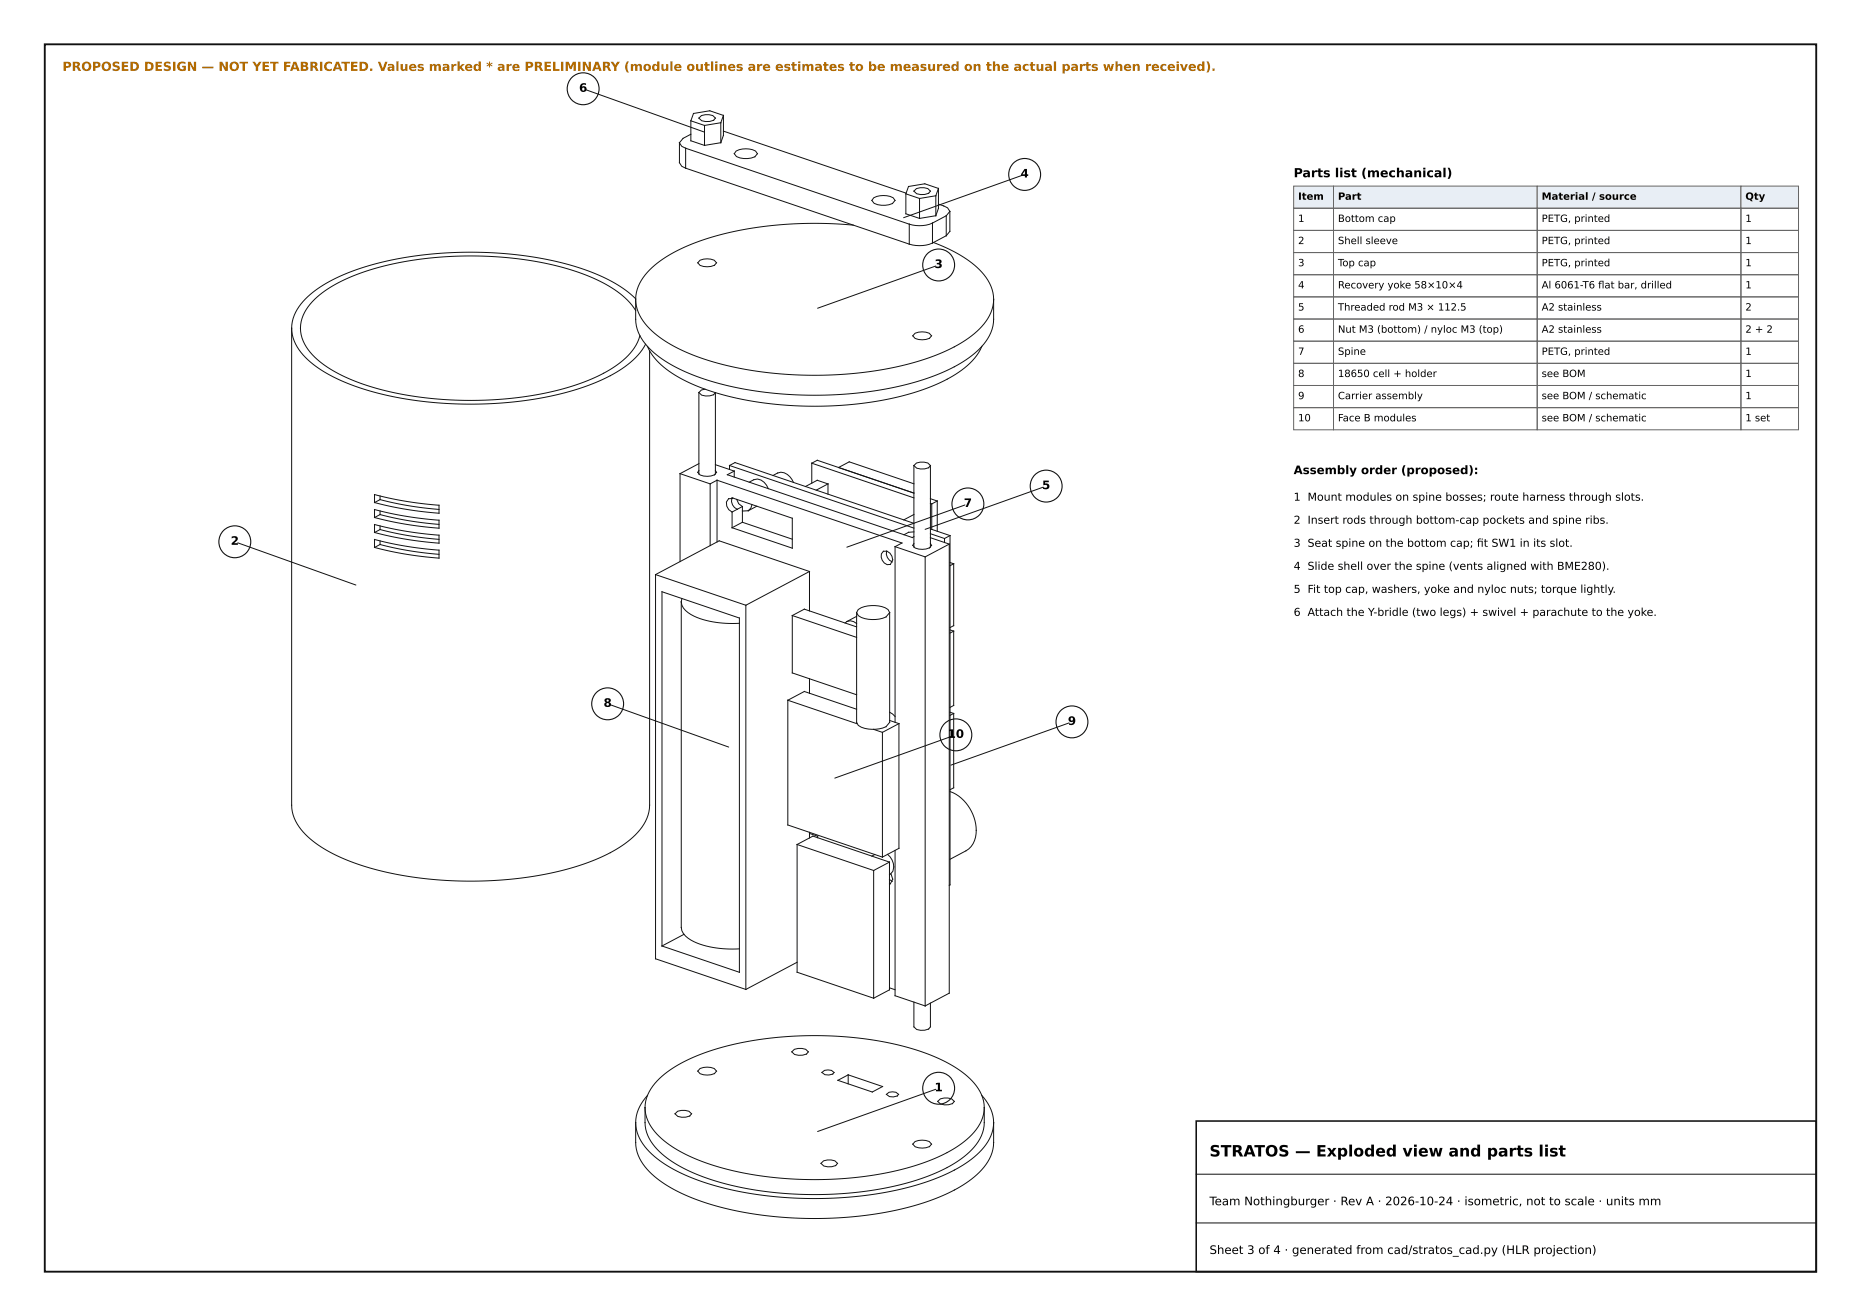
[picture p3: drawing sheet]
<svg xmlns="http://www.w3.org/2000/svg" width="420mm" height="297mm" viewBox="0 0 420 297" stroke-linecap="round" stroke-linejoin="round" font-family="sans-serif">
<path d="M10.1 10h399.9v276.9h-399.9z" fill="none" stroke="#111" stroke-width=".42"/>
<path d="M270 252.9h140v34h-140z" fill="none" stroke="#111" stroke-width=".35"/>
<g fill="#fff" stroke="#111" stroke-width=".25">
<circle cx="211.9" cy="245.5" r="3.6"/>
<circle cx="53" cy="122.2" r="3.6"/>
<circle cx="211.9" cy="59.8" r="3.6"/>
<circle cx="231.3" cy="39.4" r="3.6"/>
<circle cx="236.2" cy="109.7" r="3.6"/>
<circle cx="131.6" cy="20" r="3.6"/>
<circle cx="218.5" cy="113.7" r="3.6"/>
<circle cx="137.2" cy="158.8" r="3.6"/>
<circle cx="242" cy="162.9" r="3.6"/>
<circle cx="215.8" cy="165.8" r="3.6"/>
</g>
<g fill="#e8eef5" stroke="#666" stroke-width=".23">
<path d="M292 42h9v5h-9z"/>
<path d="M301 42h46v5h-46z"/>
<path d="M347 42h46v5h-46z"/>
<path d="M393 42h13v5h-13z"/>
</g>
<g fill="none" stroke="#666" stroke-width=".23">
<path d="M292 47h9v5h-9zM292 52h9v5h-9zM292 57h9v5h-9zM301 47h46v5h-46zM301 52h46v5h-46zM301 57h46v5h-46zM347 47h46v5h-46zM347 52h46v5h-46zM347 57h46v5h-46zM393 47h13v5h-13zM393 52h13v5h-13zM393 57h13v5h-13z"/>
<path d="M292 62h9v5h-9zM292 67h9v5h-9zM292 72h9v5h-9zM292 77h9v5h-9zM301 62h46v5h-46zM301 67h46v5h-46zM301 72h46v5h-46zM301 77h46v5h-46zM347 62h46v5h-46zM347 67h46v5h-46zM347 72h46v5h-46zM347 77h46v5h-46z"/>
<path d="M393 62h13v5h-13zM393 67h13v5h-13zM393 72h13v5h-13zM393 77h13v5h-13zM292 82h9v5h-9zM292 87h9v5h-9zM292 92h9v5h-9zM301 82h46v5h-46zM301 87h46v5h-46zM301 92h46v5h-46zM347 82h46v5h-46zM347 87h46v5h-46z"/>
<path d="M347 92h46v5h-46zM393 82h13v5h-13zM393 87h13v5h-13zM393 92h13v5h-13z"/>
</g>
<g fill="none" stroke="#111" stroke-width=".23">
<path d="M132.3 20.3l26.7 9.5M153.4 32.2l.5 .8 .9 .4M153.4 32.2v4.5l.5 .8 .9 .4M154.8 33.4l50.5 17.2M154.8 37.9l50.5 17.2M154.8 33.4v4.5M156 30.3l-1.8 .9-.8 1M156 27.3v4.5l3 1M156 27.3l3 1M157.8 26.6a2.56 2.56 0 0 1 3.7 0l-.4 .5a2.86 2.86 0 0 1-3.3-.5zM159 28.3v4.5M162.7 27.7v4.5"/>
<path d="M162.7 32.2l-3.7 .6M162.7 27.7l-3.7 .6M163.3 29.6l41.3 14M163.3 26v4.5l-.6 1.7M163.3 26l-.6 1.7M163.3 26l-3.1-1-3.6 .6-.6 1.7M166.2 34.1a5 5 0 0 1 4.4 0l.4 .6-.6 .7a5.1 5.1 0 0 1-4.1-.1l-.5-.6zM230.7 39.6l-26.7 9.5M158 58.7a4.3 4.3 0 0 1 3.2 0l.5 .6-.4 .6a4.2 4.2 0 0 1-3.3 0l-.5-.6zM192.6 50.8a84.1 84.1 0 0 0-35.7 4 27.1 27.1 0 0 0-11.3 7.2 8.9 8.9 0 0 0-2.1 5.5M197.2 44.6a5 5 0 0 1 4.4 0l.4 .6-.5 .7a5.1 5.1 0 0 1-4.2 0l-.5-.7zM204.5 43.7v4.5l3.1 1.1"/>
<path d="M204.5 43.7l3.1 1.1M205.3 50.6v4.5M206.3 43.1a2.56 2.56 0 0 1 3.7 0l-.4 .5a2.86 2.86 0 0 1-3.3-.5zM207.6 44.8v4.5M210.5 50.3a7.5 7.5 0 0 1-5.2 .3M210.5 54.8a7.5 7.5 0 0 1-5.2 .3M210.5 50.3v4.5M210.7 54.7a27.3 27.3 0 0 1 11.4 7.3 8.9 8.9 0 0 1 2.2 5.5M211.3 44.2v4.5M211.3 48.7l-3.7 .6M211.3 44.2l-3.7 .6M211.9 46.1l2 .8 .5 .8"/>
<path d="M211.9 42.5v4.5l-.6 1.7M211.9 42.5l-.6 1.7M211.9 42.5l-3.1-1-3.7 .6-.6 1.6M213.6 48.7l-3.1 1.6M213.6 53.2l-3.1 1.6M213.6 48.7v4.5M214.4 47.7l-.8 1M214.4 47.7v4.5l-.8 1M65.8 74a11.4 11.4 0 0 0 5.4 8.6 49.4 49.4 0 0 0 20.3 7.4 87.1 87.1 0 0 0 40.8-2.8 28.6 28.6 0 0 0 12.2-7.6l1.2-1.9M65.8 74v107.7a11.4 11.4 0 0 0 5.4 8.5 49.4 49.4 0 0 0 20.3 7.4 87.1 87.1 0 0 0 40.8-2.8 28.7 28.7 0 0 0 12.1-7.5 8.9 8.9 0 0 0 2.2-5.6v-102.5M143.5 67.5v4.5a11.4 11.4 0 0 0 5.4 8.6 49.4 49.4 0 0 0 20.3 7.4 87.1 87.1 0 0 0 40.8-2.9 28.7 28.7 0 0 0 12.1-7.5 8.9 8.9 0 0 0 2.2-5.6v-4.5M143.5 67.5a11.4 11.4 0 0 0 5.4 8.6 49.4 49.4 0 0 0 20.3 7.4 87.1 87.1 0 0 0 40.8-2.9 28.7 28.7 0 0 0 12.1-7.5 8.9 8.9 0 0 0 2.2-5.6"/>
<path d="M143.5 70.1a21.2 21.2 0 0 0-10-7.5 76.3 76.3 0 0 0-32.3-4.7 64.3 64.3 0 0 0-24.6 5.8 17.4 17.4 0 0 0-8.2 7.4 8.2 8.2 0 0 0 2.7 9.5 35.4 35.4 0 0 0 15.3 7.4 83.2 83.2 0 0 0 44.3-1.4 28 28 0 0 0 11.6-6.9l1.3-1.9 .9-2.1M143.5 67.4a35.1 35.1 0 0 0-15.1-7.7 87.3 87.3 0 0 0-47.9 1.1 28.4 28.4 0 0 0-12.6 7.8 8.8 8.8 0 0 0-2.1 5.4M146.2 78.2a16.5 16.5 0 0 0 8 7.5 65.6 65.6 0 0 0 26.8 5.9 74.8 74.8 0 0 0 30.1-4.8 21.7 21.7 0 0 0 9.8-7.2l.7-1.4M206.6 75.2a4.3 4.3 0 0 1 3.2 0l.5 .6-.5 .5a4.2 4.2 0 0 1-3.2 .1l-.5-.6zM211.2 60l-26.6 9.5M157.8 88.6a2.59 2.59 0 0 0 3.7 0v18.4M157.8 88.6v18.4M159.1 87.8l-.8 .2-.5 .6M84.5 111.6a79.4 79.4 0 0 0 14.6 2.4v1.8a79.9 79.9 0 0 1-14.6-2.4zM84.5 115a79.4 79.4 0 0 0 14.6 2.4v1.8a79.9 79.9 0 0 1-14.6-2.4zM84.5 118.3a79.4 79.4 0 0 0 14.6 2.5v1.8a79.9 79.9 0 0 1-14.6-2.5zM85.8 112.7a75.6 75.6 0 0 0 13.3 2.2"/>
<path d="M85.8 116.1a75.6 75.6 0 0 0 13.3 2.2M85.8 119.5a75.6 75.6 0 0 0 13.3 2.2M85.8 112.7l-1.3 .7M85.8 111.9v.8M85.8 115.3v.8M85.8 118.7v.8M85.8 116.1l-1.3 .7M85.8 119.5l-1.3 .6M153.5 106.9l6.8 2.3M153.5 106.9v19.8M157.8 106.2l-.3 .4a2.86 2.86 0 0 0 3 .8l.8-.3 .4-.5-.2-.4M157.8 104.6l-4.3 2.3"/>
<path d="M160.3 109.2v13.9M161.5 104.8l4.3 1.5M161.9 108.4l41.7 14.1-1.5 .8M161.9 108.4l-1.6 .8M161.9 108.4v13.9M164.7 105v.9M164.7 105l1.2-.6 40.4 13.7M164.7 105l41.6 14.2M165.2 112.5a2.12 2.12 0 0 0 1.2 2.4M165.3 112.5h-.8a1.87 1.87 0 0 0 .8 3M165.3 112.5v-.2l13.6 4.6v6.8l-13.6-4.6M165.3 115.5v3.6"/>
<path d="M165.5 112.4l-.2 .1M165.8 106.3l-1.6 .8 41.7 14.2 .4-.2M165.8 106.3v1.3M166.3 112.7l.5 .9 .8 .7M167.6 117.8l11.3 3.9M167.6 114.3v3.5M167.6 117.8l-2.3 1.3M167.6 114.3l-2.3 1.2M168.9 115.2l-1.3 .1M169.1 108.8a2.63 2.63 0 0 1 4.3 1.4M169.8 113.8l-.3 .9-.6 .5M170.8 114.2l-1.9 1"/>
<path d="M174.5 107.3a2.7 2.7 0 0 1 4.3 .9l.3 .6M183.3 104.5v4.5M183.3 104.5l1.2-.7 21.8 7.5M183.3 104.5l23 7.8M186.9 109.2l-2.4-.8-2.7 1.4M186.9 109.2l-2.6 1.4M186.9 109.2v2.3M189.3 105.5l2.4-1.3 14.6 5M206.3 105a2.56 2.56 0 0 1 3.7 0M206.3 105a2.86 2.86 0 0 0 3.3 .5l.4-.5M206.3 116.1l-2.3 1.2M206.3 105v18.5"/>
<path d="M210 119.3l4.5 1.5M210 113.6l.3 .1M210 112.5l1.6 .5M210 105v18.5M210.3 113.7v5.7M211.6 113l-1.3 .7M211.6 113v6.9M217.8 113.9l-26.6 9.6M235.5 109.9l-26.7 9.5M53.7 122.5l26.6 9.5M84.5 121.7a79.4 79.4 0 0 0 14.6 2.4v1.8a79.9 79.9 0 0 1-14.6-2.4zM85.8 122.9a75.6 75.6 0 0 0 13.3 2.2"/>
<path d="M85.8 122v.9M85.8 122.9l-1.3 .6M148 129.6v86.7l20.4 6.9M148 129.6l20.4 7M149.4 133.5l17.5 5.9v80l-17.5-6zM153.8 135.8v73.4a4.7 4.7 0 0 0 3.5 3.6 23 23 0 0 0 9.6 1.3M153.8 135.8a4.7 4.7 0 0 0 3.5 3.5 23 23 0 0 0 9.6 1.3M153.9 135l-.1 .8M168.4 136.6v86.6M178.9 138.9v12.9l14.5 5M178.9 138.9l2.7-1.5 11.8 4M178.9 138.9l14.5 4.9"/>
<path d="M182.7 128.9l-20.3-6.9-14.4 7.6M182.7 128.9l-14.3 7.7M182.7 128.9v8.9M193.4 138.2v24.8a2.91 2.91 0 0 0 2.6 1.5l.8 .1a6.8 6.8 0 0 0 3.2-.6l.8-1v-24.8M193.4 138.2a2.82 2.82 0 0 1 2.5-1.5l.8-.1a6.3 6.3 0 0 1 3.8 .9l.3 .7M193.4 138.2a2.91 2.91 0 0 0 2.6 1.5l.8 .1a6.8 6.8 0 0 0 3.2-.6l.8-1M193.4 139.1l-2.2 1.1M199.4 124.4a1.82 1.82 0 0 1 2.1 1.9l-.5 1.1a1.78 1.78 0 0 1-1.8-1 1.78 1.78 0 0 1 .2-2zM200.1 124.3a2.11 2.11 0 0 0 1.4 2.5M202.1 123.3v39.7M202.1 123.3l6.8 2.3M206.3 122.6l-.2 .5a2.86 2.86 0 0 0 2.9 .8l.8-.3 .5-.5-.3-.5"/>
<path d="M206.3 120l-1.2 .1-1 .6M208.9 125.6v101.4M210 121.3l4.3 1.5M210 120.4l3.2 1.1M213.2 121.5v.9M214.3 122.8l-5.4 2.8M214.3 122.8v101.3l-5.4 2.9M214.5 120.8l-1.3 .7M214.5 120.8v78.8l-.2 .1M214.5 126.9l.8 .3M215.3 127.2v14l-.8 .4M215.3 127.2l-.8 .4"/>
<path d="M137.8 159l26.7 9.6M177.8 158v28.1l21.4 7.3M177.8 158l3.8-2 11.8 4M177.8 158l15.7 5.3M182.7 153.1v3.3M191.2 140.2l.8-.1 .7 .2 .7 .4M191.2 140.2l-.4 .4M214.5 142.1l.8 .3M215.3 142.4v16.8l-.8 .4M215.3 142.4l-.8 .4M197.2 164.6l2 .6M199.2 165.2v28.2"/>
<path d="M200.8 160.7l1.3 1M200.8 162.6l2.1 .7M202.9 163.3l-3.7 1.9M202.9 163.3v28.1l-3.7 2M214.5 178.6a9.4 9.4 0 0 1 5.5 11 4.2 4.2 0 0 1-1.9 2.4l-3.6 1.9M214.5 160.7l.8 .3M215.1 166l-26.6 9.6M215.3 161l-.8 .4M215.3 161v16.7l-.8 .5M241.3 163.1l-26.6 9.5M179.9 190.5v28.9l17.3 5.8M179.9 190.5l3.6-1.9 17.3 5.9"/>
<path d="M179.9 190.5l17.3 5.9M182.7 188l1.9 .7v.3M182.7 187.8v1.3M197.2 196.4v28.8M197.5 192.8l-.7 .4M200.4 192.8a3.5 3.5 0 0 1 1.2 3.8l-.8 .8M200.8 198.5l.7 .3M200.8 194.5l-3.6 1.9M200.8 194.5v28.8l-3.6 1.9M201.1 197.2l.4 1.2-.5 1-.2 .1M202.1 191.9v32.8l6.8 2.3M154.4 210.8l-5 2.6"/>
<path d="M179.9 217.1l-11.5 6.1M178.7 237.3a2.56 2.56 0 0 1 3.8 0l-.4 .5a2.86 2.86 0 0 1-3.4-.5zM200.8 222.9l1.3 .4M206.3 226.1v5.6a2.86 2.86 0 0 0 3.3 .5l.4-.5v-5.4M143.5 253.3v4.5a11.4 11.4 0 0 0 5.4 8.6 49.4 49.4 0 0 0 20.3 7.4 87.1 87.1 0 0 0 40.8-2.9 28.7 28.7 0 0 0 12.1-7.5 8.9 8.9 0 0 0 2.2-5.6v-4.5M143.5 253.3a11.4 11.4 0 0 0 5.4 8.5 49.4 49.4 0 0 0 20.3 7.4 87.1 87.1 0 0 0 40.8-2.8 28.7 28.7 0 0 0 12.1-7.5 8.9 8.9 0 0 0 2.2-5.6M145.6 249.9a13.9 13.9 0 0 0 .4 5.6 15.3 15.3 0 0 0 7.7 7.8 62.6 62.6 0 0 0 25.2 6.1 76 76 0 0 0 32.2-4.7 22 22 0 0 0 9.7-7.1l1-2.1a13.7 13.7 0 0 0 .4-5.6M145.6 249.9a10.5 10.5 0 0 0 4.9 8 45.5 45.5 0 0 0 18.7 7 82.2 82.2 0 0 0 39.8-2.7 25.7 25.7 0 0 0 11.4-7.3l.8-1.3 .6-1.4 .4-2.3M145.6 249.9a10.5 10.5 0 0 1 5-8 45.7 45.7 0 0 1 18.8-7 82.6 82.6 0 0 1 39.2 2.6 27.1 27.1 0 0 1 11.4 7 8.5 8.5 0 0 1 2.2 5.4M146.2 247.2a9.4 9.4 0 0 0-2.7 6.1M152.4 251.3a2.56 2.56 0 0 1 3.7 0l-.4 .5a2.86 2.86 0 0 1-3.3-.5zM158 241.1a4.3 4.3 0 0 1 3.2 0l.5 .6-.4 .5a4.2 4.2 0 0 1-3.3 .1l-.5-.6z"/>
<path d="M185.5 242a1.9 1.9 0 0 1 2.8 0 1.89 1.89 0 0 1-2.8 0zM189.1 243.8l2.4-1.3 7.7 2.7-2.3 1.2zM191.5 242.5v2M200.1 246.9a1.9 1.9 0 0 1 2.7 0 1.89 1.89 0 0 1-2.7 0zM206.6 257.6a4.3 4.3 0 0 1 3.2 0l.5 .5-.5 .6a4.2 4.2 0 0 1-3.2 0l-.5-.6zM211.2 245.8l-26.6 9.5M211.7 248.5a2.56 2.56 0 0 1 3.7 0l-.4 .5a2.86 2.86 0 0 1-3.3-.5zM221.6 247.2a9.4 9.4 0 0 1 2.7 6.1M185.3 262.5a2.56 2.56 0 0 1 3.8 0l-.4 .5a2.86 2.86 0 0 1-3.4-.5zM270 275.9h140M270 264.9h140"/>
</g>
<text font-size="3.5" x="273" y="260.9">STRATOS — Exploded view and parts list</text>
<text font-size="2.8" fill="#b26a00" x="14.1" y="16">PROPOSED DESIGN — NOT YET FABRICATED. Values marked * are PRELIMINARY (module outlines are estimates to be measured on the actual parts when received).</text>
<text font-size="2.8" x="292" y="40">Parts list (mechanical)</text>
<g font-size="2.6">
<text x="130.7" y="20.7">6</text>
<text x="230.4" y="40">4</text>
<text x="211" y="60.5">3</text>
<text x="292" y="107">Assembly order (proposed):</text>
<text x="235.2" y="110.4">5</text>
<text x="217.6" y="114.4">7</text>
<text x="52.1" y="122.9">2</text>
<text x="136.3" y="159.5">8</text>
<text x="213.9" y="166.5">10</text>
<text x="241.1" y="163.6">9</text>
<text x="211" y="246.2">1</text>
<text x="273" y="271.9">Team Nothingburger · Rev A · 2026-10-24 · isometric, not to scale · units mm</text>
<text x="273" y="282.9">Sheet 3 of 4 · generated from cad/stratos_cad.py (HLR projection)</text>
</g>
<g font-size="2.5">
<text x="292" y="113">1 Mount modules on spine bosses; route harness through slots.</text>
<text x="292" y="118.2">2 Insert rods through bottom-cap pockets and spine ribs.</text>
<text x="292" y="123.4">3 Seat spine on the bottom cap; ft SW1 in its slot.</text>
<text x="333.4" y="123.4">i</text>
<text x="292" y="128.6">4 Slide shell over the spine (vents aligned with BME280).</text>
<text x="292" y="133.8">5 Fit top cap, washers, yoke and nyloc nuts; torque lightly.</text>
<text x="292" y="139">6 Attach the Y-bridle (two legs) + swivel + parachute to the yoke.</text>
</g>
<g font-size="2.3">
<text x="293" y="45.1">Item</text>
<text x="302" y="45.1">Part</text>
<text x="348" y="45.1">Material / source</text>
<text x="394" y="45.1">Qty</text>
<text x="293" y="50.1">1</text>
<text x="302" y="50.1">Bottom cap</text>
<text x="348" y="50.1">PETG, printed</text>
<text x="394" y="50.1">1</text>
<text x="293" y="55.1">2</text>
<text x="302" y="55.1">Shell sleeve</text>
<text x="348" y="55.1">PETG, printed</text>
<text x="394" y="55.1">1</text>
<text x="293" y="60.1">3</text>
<text x="293" y="65.1">4</text>
<text x="302" y="60.1">Top cap</text>
<text x="302" y="65.1">Recovery yoke 58×10×4</text>
<text x="348" y="60.1">PETG, printed</text>
<text x="348" y="65.1">Al 6061-T6 fat bar, drilled</text>
<text x="360.8" y="65.1">l</text>
<text x="394" y="60.1">1</text>
<text x="394" y="65.1">1</text>
<text x="293" y="70.1">5</text>
<text x="302" y="70.1">Threaded rod M3 × 112.5</text>
<text x="348" y="70.1">A2 stainless</text>
<text x="394" y="70.1">2</text>
<text x="293" y="75.1">6</text>
<text x="302" y="75.1">Nut M3 (bottom) / nyloc M3 (top)</text>
<text x="348" y="75.1">A2 stainless</text>
<text x="394" y="75.1">2 + 2</text>
<text x="293" y="80.1">7</text>
<text x="302" y="80.1">Spine</text>
<text x="348" y="80.1">PETG, printed</text>
<text x="394" y="80.1">1</text>
<text x="293" y="85.1">8</text>
<text x="302" y="85.1">18650 cell + holder</text>
<text x="348" y="85.1">see BOM</text>
<text x="394" y="85.1">1</text>
<text x="293" y="90.1">9</text>
<text x="293" y="95.1">10</text>
<text x="302" y="90.1">Carrier assembly</text>
<text x="302" y="95.1">Face B modules</text>
<text x="348" y="90.1">see BOM / schematic</text>
<text x="348" y="95.1">see BOM / schematic</text>
<text x="394" y="90.1">1</text>
<text x="394" y="95.1">1 set</text>
</g>
</svg>
